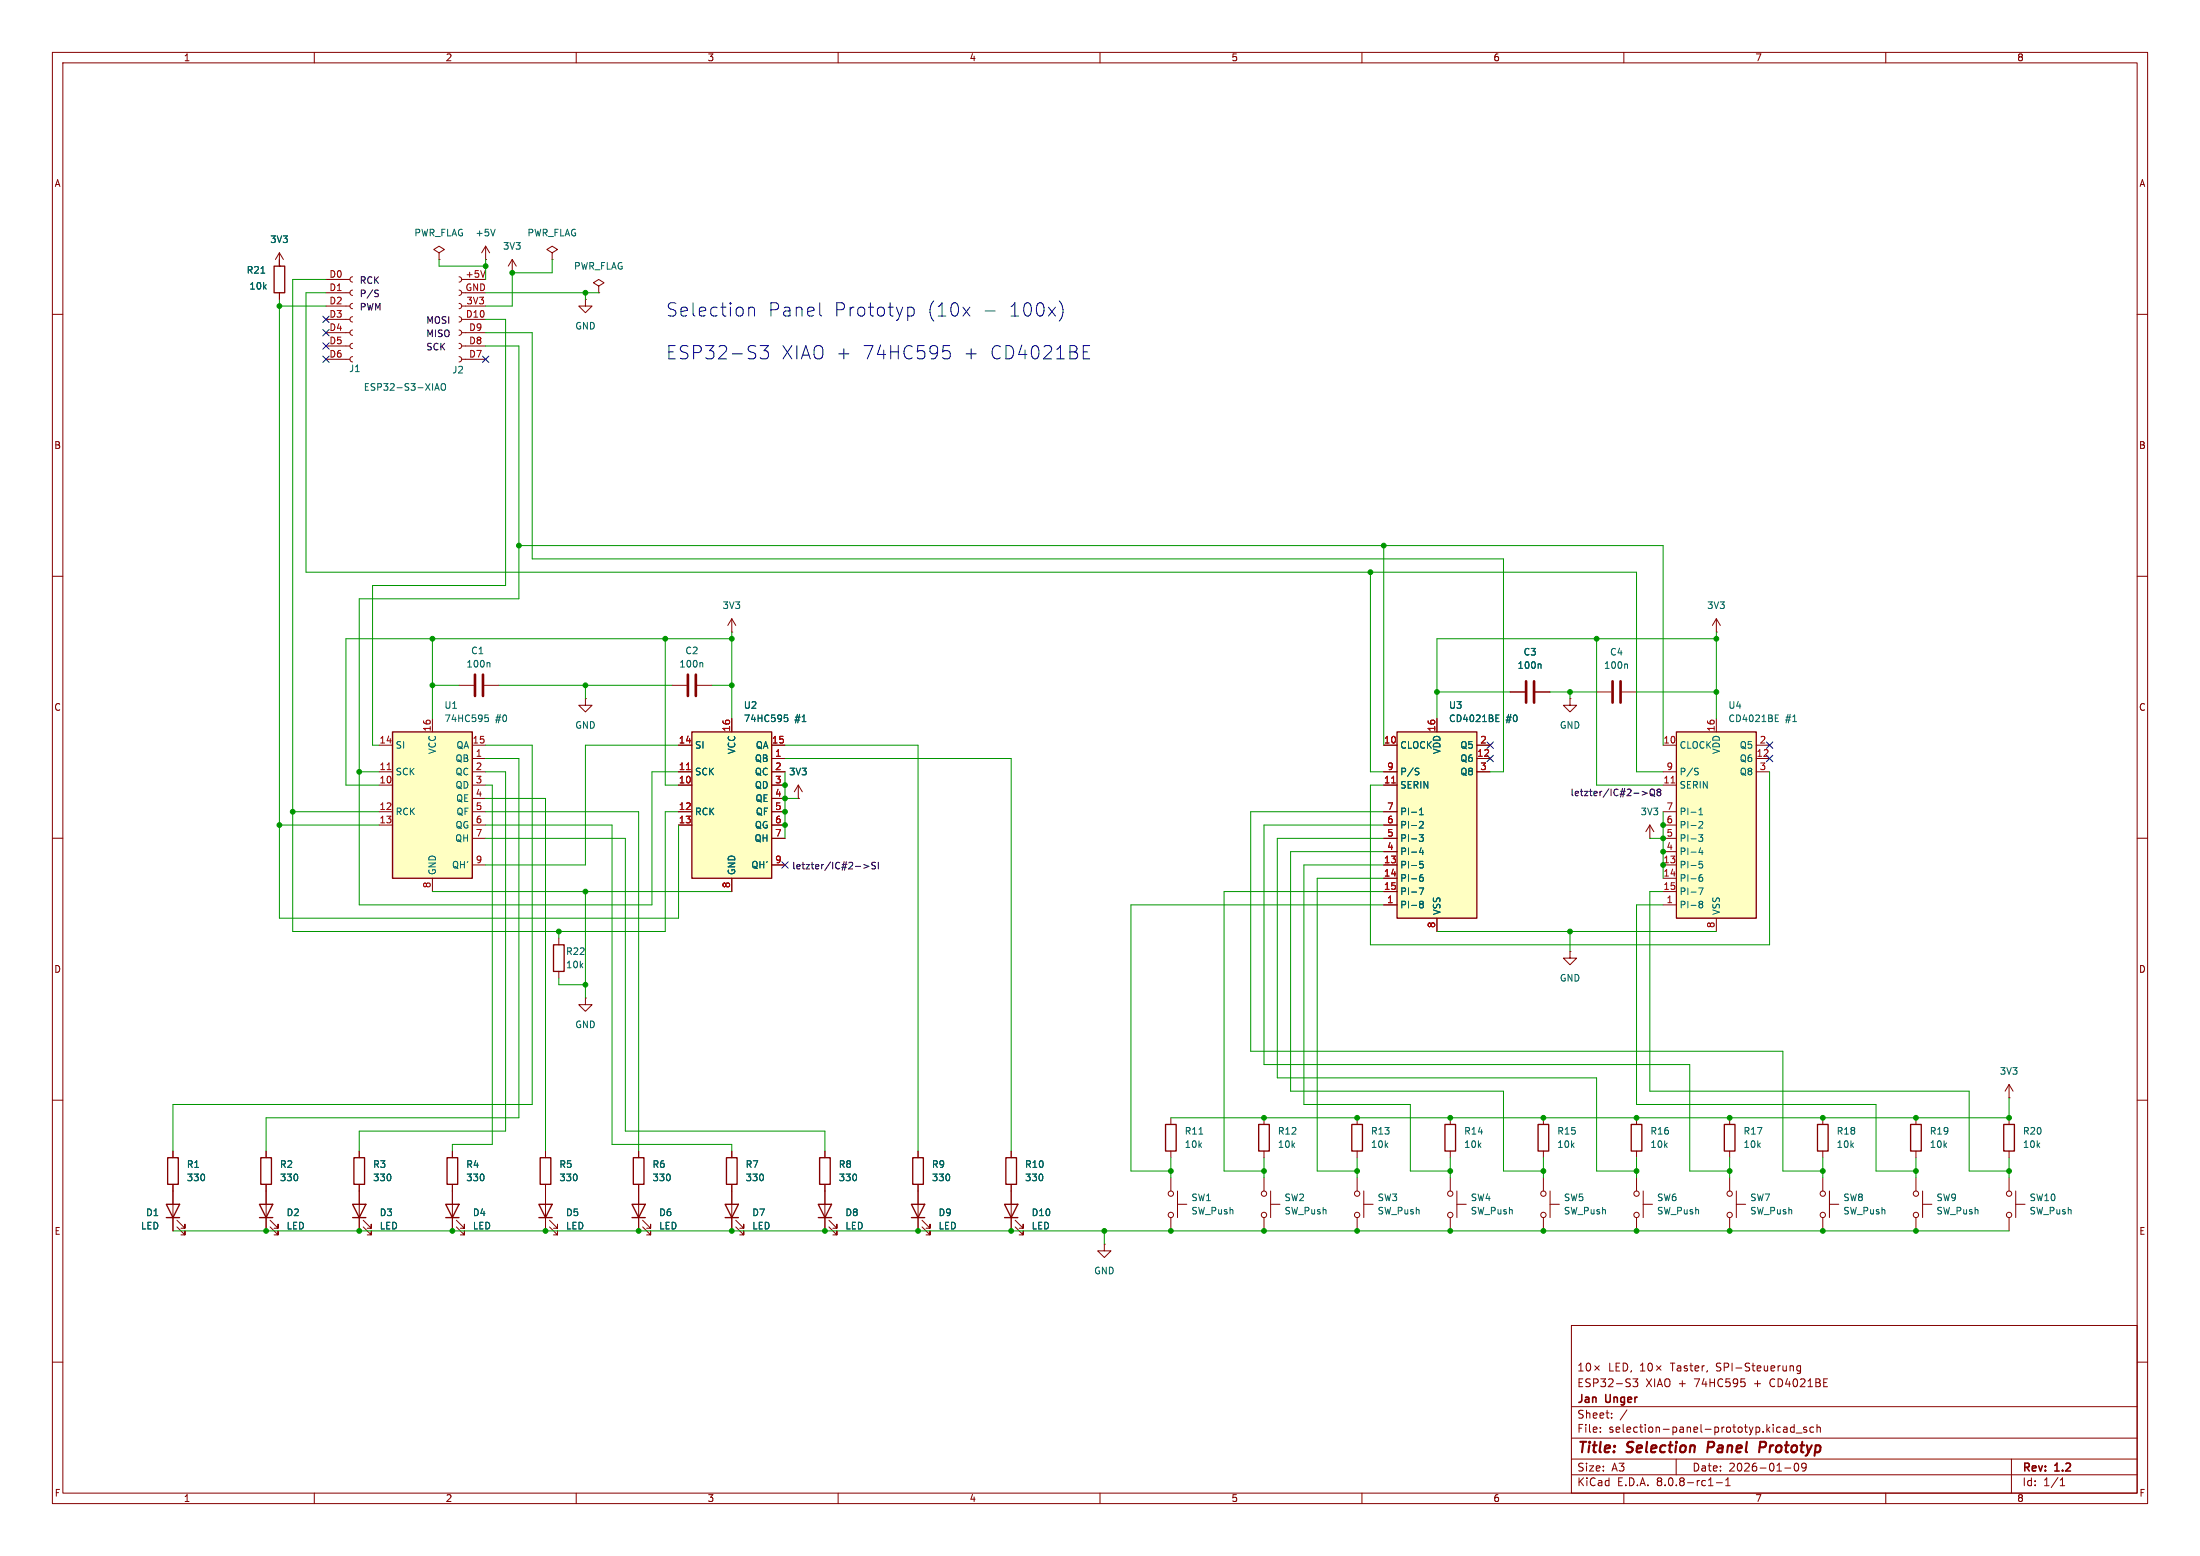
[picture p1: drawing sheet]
<svg xmlns="http://www.w3.org/2000/svg" width="420mm" height="297mm" viewBox="0 0 420 297" stroke-linecap="round" stroke-linejoin="round" font-family="sans-serif">
<g fill="none" stroke="#840000" stroke-width=".19">
<path d="M10 10h400v277h-400zM12 12h396v273h-396zM60 10v2M110 10v2M160 10v2M210 10v2M260 10v2M310 10v2M360 10v2M10 60h2M408 60h2M10 110h2"/>
<path d="M408 110h2M10 160h2M408 160h2M10 210h2M223.5 213.4v1.2M223.5 219.7v1.3M241.3 213.4v1.2M241.3 219.7v1.3M330.2 213.4v1.2M330.2 219.7v1.3M408 210h2M33 227.3v7.6"/>
<path d="M33.8 234.2l1.5 1.5v-.8v.8h-.8M33.8 232.9l1.5 1.5v-.7v.7h-.8M157.5 227.3v7.6M158.2 234.2l1.6 1.5v-.8v.8h-.8M158.2 232.9l1.6 1.5v-.7v.7h-.8M223.5 224.8v2.5M223.5 232.4v2.5M224.8 229.9h1.8M224.8 227.3v5.1M241.3 224.8v2.5M241.3 232.4v2.5M242.6 229.9h1.7"/>
<path d="M242.6 227.3v5.1M300 253h108v32h-108zM10 260h2M300 278.5h108M300 274.5h108M300 268.5h108M301.4 261.7h.8M301.4 260.6l.4-.4v1.5M302.9 260.3l.3-.1a.8 .8 0 0 1 .5 .7 .8 .8 0 0 1-.5 .8l-.3-.2-.1-.4zM304.4 260.7l.9 .8M305.3 260.7l-.9 .8M305.5 273.2v.2"/>
<path d="M305.5 272.5v.1M307.3 260.2v1.5h.7M307.7 270.5v.2M307.7 269.8v.1M308.5 260.9h.5M309.2 260.2h-.7v1.5h.7M309.9 260.2a.76 .76 0 0 1 .8 .7 .76 .76 0 0 1-.8 .8zM310.6 269.1l-1.3 1.9M311.4 261.6l-.1 .3M311.7 263.2h1l-.5 .6 .4 .1v.6l-.2 .2-.7-.2M313.2 261.7h.8M313.2 260.6l.4-.4v1.5"/>
<path d="M314.7 260.3l.2-.1a.8 .8 0 0 1 .6 .7 .8 .8 0 0 1-.6 .8l-.2-.2-.1-.4zM316.2 260.7l.9 .8M317.1 260.7l-.9 .8M320 278.5v3M332.4 263.2h.7M333 263.8l.2 .2-.2 .6M339.7 272.4l.2 .1M339.9 273.3l-.2 .1M340.5 272.5h.6l.1 .9M341.2 272.7l-.5 .1a.29 .29 0 0 0-.3 .3 .29 .29 0 0 0 .3 .3l.5-.1M342.2 260.7l.2 .2v.8M342.5 271.9v1.5"/>
<path d="M342.5 272.5l-.4-.1-.3 .3 .1 .6h.6M342.7 279.4a.81 .81 0 0 0 .3 1.4l.2-.2 .2-.4-.2-.8M342.9 273.5h1.1M343.7 260.8l-.4-.1-.3 .3 .2 .6h.5M343.7 260.7v1.2l-.3 .3-.3-.1M344 279.4l-.1 .5 .2 .2 .4 .1 .3-.3M344.7 279.4a.99 .99 0 0 1-.3 1.4h-.3M344.9 272.5l-.4-.1-.2 .2 .1 .2 .5 .2v.3h-.6M346.2 272.5l-.4-.1-.3 .3 .2 .6h.5M346.9 272.5l.2-.1 .3 .1 .1 .9M346.9 271.9v1.5M384 278.5v6.5"/>
<path d="M408 260h2M60 285v2M110 285v2M160 285v2M210 285v2M260 285v2M300 281.5h108M310 285v2M326.2 283.6h.8M327.7 283h1.1M329.4 283.6h.9M329.4 282.5l.5-.4v1.5"/>
<path d="M340.7 280.2h1.2M360 285v2M393.3 283.6h.9M393.3 282.5l.4-.4v1.5"/>
<circle cx="223.5" cy="227.8" r=".51"/>
<circle cx="223.5" cy="231.9" r=".51"/>
<circle cx="241.3" cy="231.9" r=".51"/>
<circle cx="241.3" cy="227.8" r=".51"/>
</g>
<path d="M326.2 275.2l-.3 2M336.8 275.2h-.7l-.3 2M336.9 276.2l-1 .1" fill="none" stroke="#840000" stroke-width=".4"/>
<path d="M222.5 214.6h2v5.1h-2zM240.3 214.6h2v5.1h-2zM329.2 214.6h2v5.1h-2zM31.7 229.9h2.6l-1.3 2.5zM31.7 232.4h2.6M156.2 229.9h2.5l-1.2 2.5zM156.2 232.4h2.5" fill="none" stroke="#840000" stroke-width=".25"/>
<path d="M228.9 216.5h.7" fill="none" stroke="#006464" stroke-width=".19"/>
<path d="M132.1 139.7h15.2v27.9h-15.2z" fill="#ffffc2"/>
<path d="M132.1 139.7h15.2v27.9h-15.2zM347 214.6h2v5.1h-2zM364.7 214.6h2.1v5.1h-2.1zM382.5 214.6h2.1v5.1h-2.1z" fill="none" stroke="#840000" stroke-width=".25"/>
<g fill="none" stroke="#840000" stroke-width=".19">
<path d="M139.7 137.2v2.5M129.5 149.9h2.6M129.5 147.3h2.6M129.5 154.9h2.6M129.5 157.5h2.6M129.5 142.2h2.6M147.3 144.8h2.6M147.3 149.9h2.6M147.3 147.3h2.6M147.3 154.9h2.6M147.3 157.5h2.6M147.3 142.2h2.6"/>
<path d="M147.3 152.4h2.6M139.7 167.6v2.6M147.3 160h2.6M147.3 165.1h2.6M348 213.4v1.2M348 219.7v1.3M365.8 213.4v1.2M365.8 219.7v1.3M383.5 209.6h.1M383.5 207v2.6M383.5 213.4v1.2M383.5 219.7v1.3"/>
<path d="M383.5 207l-.7 1.3M383.5 207l.8 1.3M330.2 224.8v2.5M330.2 232.4v2.5M331.5 229.9h1.7M331.5 227.3v5.1M348 224.8v2.5M348 232.4v2.5M349.2 229.9h1.8M349.2 227.3v5.1M365.8 224.8v2.5M365.8 232.4v2.5"/>
<path d="M367 229.9h1.8M367 227.3v5.1M383.5 224.8v2.5M383.5 232.4v2.5M384.8 229.9h1.8M384.8 227.3v5.1"/>
<circle cx="330.2" cy="227.8" r=".51"/>
<circle cx="330.2" cy="231.9" r=".51"/>
<circle cx="348" cy="231.9" r=".51"/>
<circle cx="348" cy="227.8" r=".51"/>
<circle cx="365.8" cy="231.9" r=".51"/>
<circle cx="365.8" cy="227.8" r=".51"/>
<circle cx="383.5" cy="227.8" r=".51"/>
<circle cx="383.5" cy="231.9" r=".51"/>
</g>
<path d="M131.1 146.9h.7" fill="none" stroke="#a90000" stroke-width=".19"/>
<path d="M149.7 136.5h.7M149.9 137h.3l.2 .2-.1 .5h-.4" fill="none" stroke="#006464" stroke-width=".19"/>
<path d="M266.7 139.7h15.2v35.6h-15.2z" fill="#ffffc2"/>
<path d="M266.7 139.7h15.2v35.6h-15.2z" fill="none" stroke="#840000" stroke-width=".25"/>
<g fill="none" stroke="#840000" stroke-width=".19">
<path d="M274.3 137.2v2.5M288.3 132.1h2.8M293.1 132.1h2.8M299.7 133.4v1.2h1.3l-1.3 1.3-1.3-1.3h1.3M299.7 133.4h.1M264.2 142.2h2.5M264.2 149.9h2.5M264.2 147.3h2.5M264.2 157.5h2.5M264.2 154.9h2.5M281.9 142.2h2.6M281.9 144.8h2.6"/>
<path d="M281.9 147.3h2.6M264.2 172.7h2.5M264.2 165.1h2.5M264.2 167.6h2.5M264.2 170.2h2.5M264.2 162.6h2.5M264.2 160h2.5M274.3 175.3v2.5"/>
</g>
<g fill="none" stroke="#006464" stroke-width=".19">
<path d="M285.6 137.1h.4M285.6 137.7h.6M285.6 136.5h.6M294 126.7l.2 .2v.7M270.4 147.2l.4 .2 .1 .3-.3 .2h-.3M270.4 146.6l.5 .1M270.9 159.3h.8l-.4 .5 .4 .1v.6l-.2 .1-.5-.1M271 156.9l.5-.1 .2 .4-.8 .9h.8M271 155.5h.7M271 154.6l.4-.4v1.3M270.9 169.5h.9l-.6 1.3M271 172.3l.2 .3"/>
<path d="M271 172.3l.2-.3 .4 .1 .1 .2-.2 .3M271 167.7l.2-.3h.3l.2 .3v.3l-.2 .2h-.4l-.1-.2M271.2 172.6h.3M271.2 172.6l-.2 .2M271.3 161.8l-.3 .9h.8M271.5 172.6l.2 .2v.4l-.5 .1-.2-.2M271.6 166.9l-.4 .1-.2 .5M271.6 162.3v.8M271.7 164.4h-.6l-.1 .6 .2-.1 .4 .1 .1 .1v.5l-.2 .1-.5-.1"/>
</g>
<path d="M265.7 149.4h.7" fill="none" stroke="#a90000" stroke-width=".19"/>
<path d="M291.3 130v4.1M292.9 130v4.1" fill="none" stroke="#840000" stroke-width=".51"/>
<path d="M74.9 139.7h15.3v27.9h-15.3z" fill="#ffffc2"/>
<path d="M74.9 139.7h15.3v27.9h-15.3z" fill="none" stroke="#840000" stroke-width=".25"/>
<g fill="none" stroke="#840000" stroke-width=".19">
<path d="M139.7 118.1l-.8 1.3M139.7 118.1v2.6M139.7 118.1l.8 1.3M82.5 137.2v2.5M111.8 133.4v1.2h1.2l-1.2 1.3-1.3-1.3h1.3M111.8 133.4h.1M128.3 130.8h2.8M133.1 130.8h2.8M139.7 120.7h.1M304.8 132.1h2.8M309.6 132.1h2.8M72.4 149.9h2.5"/>
<path d="M72.4 147.3h2.5M72.4 154.9h2.5M72.4 157.5h2.5M72.4 142.2h2.5M90.2 144.8h2.5M90.2 149.9h2.5M90.2 147.3h2.5M90.2 154.9h2.5M90.2 157.5h2.5M90.2 142.2h2.5M90.2 152.4h2.5M82.5 167.6v2.6"/>
<path d="M90.2 160h2.5M90.2 165.1h2.5"/>
</g>
<path d="M73.9 146.9h.7" fill="none" stroke="#a90000" stroke-width=".19"/>
<path d="M92.6 136.5h.6M92.7 137h.3l.3 .2-.1 .4-.5 .1M134 126.5l.2 .2v.6M310.5 126.7l.2 .2v.7" fill="none" stroke="#006464" stroke-width=".19"/>
<path d="M131.3 128.8v4M132.8 128.8v4M307.8 130v4.1M309.4 130v4.1" fill="none" stroke="#840000" stroke-width=".51"/>
<path d="M320 139.7h15.3v35.6h-15.3z" fill="#ffffc2"/>
<g fill="none" stroke="#840000" stroke-width=".25">
<path d="M52.3 50.8h2.1v5.1h-2.1zM320 139.7h15.3v35.6h-15.3zM105.7 180.3h2v5.1h-2zM258.1 214.6h2v5.1h-2zM275.8 214.6h2.1v5.1h-2.1zM293.6 214.6h2.1v5.1h-2.1zM311.4 214.6h2v5.1h-2zM32 221h2v5.1h-2zM49.5 229.9h2.6l-1.3 2.5zM49.5 232.4h2.6M49.8 221h2v5.1h-2zM67.3 229.9h2.5l-1.2 2.5z"/>
<path d="M67.3 232.4h2.5M67.6 221h2v5.1h-2zM85.1 229.9h2.5l-1.2 2.5zM85.1 232.4h2.5M85.3 221h2.1v5.1h-2.1zM102.9 229.9h2.5l-1.3 2.5zM102.9 232.4h2.5M103.1 221h2.1v5.1h-2.1zM120.6 229.9h2.6l-1.3 2.5zM120.6 232.4h2.6M120.9 221h2v5.1h-2zM138.4 229.9h2.6l-1.3 2.5z"/>
<path d="M138.4 232.4h2.6M138.7 221h2v5.1h-2zM156.5 221h2v5.1h-2zM174 229.9h2.5l-1.2 2.5zM174 232.4h2.5M174.2 221h2.1v5.1h-2.1zM191.8 229.9h2.5l-1.3 2.5zM191.8 232.4h2.5M192 221h2.1v5.1h-2.1z"/>
</g>
<g fill="none" stroke="#840000" stroke-width=".19">
<path d="M53.3 50.8h.1M53.3 48.3v2.5M53.3 55.9v1.3M53.3 48.3l-.7 1.2M53.3 48.3l.8 1.2M62.2 58.4h4.6M62.2 55.9h4.6M62.2 53.3h4.6M67.3 57.9l-.3 .2-.2 .3 .2 .4 .3 .1M67.3 55.4l-.3 .1-.2 .4 .2 .3 .3 .2M67.3 52.8l-.3 .2-.2 .3 .2 .4 .3 .1M83.8 48.3l1-.7-1-.6-1 .6 1 .7v1.2"/>
<path d="M83.8 49.5h.1M87.6 57.9l.4 .2 .1 .3-.1 .4-.4 .1M87.6 55.4l.4 .1 .1 .4-.1 .3-.4 .2M87.6 52.8l.4 .2 .1 .3-.1 .4-.4 .1M88.1 58.4h4.6M88.1 55.9h4.6M88.1 53.3h4.6M92.7 49.5h.1M92.7 47l-.8 1.3M92.7 47v2.5M92.7 47l.8 1.3M97.8 52.1h.1"/>
<path d="M97.8 49.5l-.8 1.3M97.8 49.5v2.6M97.8 49.5l.8 1.3M105.4 48.3l1-.7-1-.6-1 .6 1 .7v1.2M105.4 49.5h.1M111.8 57.2v1.2h1.2l-1.2 1.3-1.3-1.3h1.3M111.8 57.2h.1M114.3 54.6l1-.6-1-.7-1 .7 1 .6v1.3M114.3 55.9h.1M62.2 68.6h4.6M62.2 66h4.6M62.2 63.5h4.6"/>
<path d="M62.2 61h4.6M67.3 68.1l-.3 .1-.2 .4 .2 .3 .3 .2M67.3 65.5l-.3 .2-.2 .3 .2 .4 .3 .1M67.3 63l-.3 .1-.2 .4 .2 .4 .3 .1M67.3 60.5l-.3 .1-.2 .4 .2 .3 .3 .2M87.6 68.1l.4 .1 .1 .4-.1 .3-.4 .2M87.6 65.5l.4 .2 .1 .3-.1 .4-.4 .1M87.6 63l.4 .1 .1 .4-.1 .4-.4 .1M87.6 60.5l.4 .1 .1 .4-.1 .3-.4 .2M88.1 68.6h4.6M88.1 66h4.6M88.1 63.5h4.6"/>
<path d="M88.1 61h4.6M327.7 118.1v2.6M327.7 118.1l-.8 1.3M327.7 118.1l.7 1.3M87.6 130.8h2.8M92.5 130.8h2.7M139.7 137.2v2.5M274.3 137.2v2.5M288.3 132.1h2.8M293.1 132.1h2.8M327.7 120.7h.1M327.7 137.2v2.5"/>
<path d="M129.5 142.2h2.6M129.5 149.9h2.6M129.5 147.3h2.6M129.5 157.5h2.6M129.5 154.9h2.6M147.3 142.2h2.6M147.3 149.9h2.6M147.3 144.8h2.6M147.3 147.3h2.6M147.3 157.5h2.6M147.3 154.9h2.6M147.3 152.4h2.6"/>
<path d="M152.4 152.4h.1M152.4 149.9l-.8 1.2M152.4 149.9v2.5M152.4 149.9l.8 1.2M264.2 142.2h2.5M264.2 149.9h2.5M264.2 147.3h2.5M264.2 157.5h2.5M264.2 154.9h2.5M281.9 142.2h2.6M281.9 144.8h2.6M281.9 147.3h2.6"/>
<path d="M315 157.5l-.8 1.3M315 157.5v2.5M315 157.5l.7 1.3M317.5 142.2h2.5M317.5 149.9h2.5M317.5 147.3h2.5M317.5 157.5h2.5M317.5 154.9h2.5M335.3 142.2h2.5M335.3 144.8h2.5M335.3 147.3h2.5M106.7 179.1v1.2"/>
<path d="M139.7 167.6v2.6M147.3 165.1h2.6M147.3 160h2.6M264.2 172.7h2.5M264.2 165.1h2.5M264.2 167.6h2.5M264.2 170.2h2.5M264.2 162.6h2.5M264.2 160h2.5M274.3 175.3v2.5M315 160h.1M317.5 172.7h2.5"/>
<path d="M317.5 165.1h2.5M317.5 167.6h2.5M317.5 170.2h2.5M317.5 162.6h2.5M317.5 160h2.5M327.7 175.3v2.5M106.7 185.4v1.3M111.8 190.5v1.3h1.2l-1.2 1.2-1.3-1.2h1.3M111.8 190.5h.1M299.7 181.6v1.3h1.3l-1.3 1.3-1.3-1.3h1.3M299.7 181.6h.1M33 219.7v1.3"/>
<path d="M50.8 219.7v1.3M68.6 219.7v1.3M86.4 219.7v1.3M104.1 219.7v1.3M121.9 219.7v1.3M139.7 219.7v1.3M157.5 219.7v1.3M175.3 219.7v1.3M193 219.7v1.3M259.1 213.4v1.2M259.1 219.7v1.3M276.9 213.4v1.2"/>
<path d="M276.9 219.7v1.3M294.6 213.4v1.2M294.6 219.7v1.3M312.4 213.4v1.2M312.4 219.7v1.3M33 226.1v3.8M33 232.4v2.5M50.8 226.1v8.8M51.6 234.2l1.5 1.5v-.8v.8h-.8M51.6 232.9l1.5 1.5v-.7v.7h-.8M68.6 226.1v8.8M69.3 234.2l1.6 1.5v-.8v.8h-.8"/>
<path d="M69.3 232.9l1.6 1.5v-.7v.7h-.8M86.4 226.1v8.8M87.1 234.2l1.5 1.5v-.8v.8h-.7M87.1 232.9l1.5 1.5v-.7v.7h-.7M104.1 226.1v8.8M104.9 234.2l1.5 1.5v-.8v.8h-.7M104.9 232.9l1.5 1.5v-.7v.7h-.7M121.9 226.1v8.8M122.7 234.2l1.5 1.5v-.8v.8h-.8M122.7 232.9l1.5 1.5v-.7v.7h-.8M139.7 226.1v8.8M140.5 234.2l1.5 1.5v-.8v.8h-.8"/>
<path d="M140.5 232.9l1.5 1.5v-.7v.7h-.8M157.5 226.1v3.8M157.5 232.4v2.5M175.3 226.1v8.8M176 234.2l1.5 1.5v-.8v.8h-.7M176 232.9l1.5 1.5v-.7v.7h-.7M193 226.1v8.8M193.8 234.2l1.5 1.5v-.8v.8h-.7M193.8 232.9l1.5 1.5v-.7v.7h-.7M210.8 237.5v1.3h1.3l-1.3 1.2-1.3-1.2h1.3M210.8 237.5h.1M259.1 224.8v2.5"/>
<path d="M259.1 232.4v2.5M260.3 229.9h1.8M260.3 227.3v5.1M276.9 224.8v2.5M276.9 232.4v2.5M278.1 229.9h1.8M278.1 227.3v5.1M294.6 224.8v2.5M294.6 232.4v2.5M295.9 229.9h1.8M295.9 227.3v5.1M312.4 224.8v2.5"/>
<path d="M312.4 232.4v2.5M313.7 229.9h1.8M313.7 227.3v5.1"/>
<circle cx="259.1" cy="231.9" r=".51"/>
<circle cx="259.1" cy="227.8" r=".51"/>
<circle cx="276.9" cy="231.9" r=".51"/>
<circle cx="276.9" cy="227.8" r=".51"/>
<circle cx="294.6" cy="227.8" r=".51"/>
<circle cx="294.6" cy="231.9" r=".51"/>
<circle cx="312.4" cy="227.8" r=".51"/>
<circle cx="312.4" cy="231.9" r=".51"/>
</g>
<g fill="none" stroke="#006464" stroke-width=".19">
<path d="M49.8 52.1h.7M94.5 43.8l-.4 1.2M83 74.5l.4-1.3 .4 1.3M83.1 74.1h.6M84.4 73.3l.1-.1a.43 .43 0 0 1 .6 .4v.5a.42 .42 0 0 1-.5 .4 .42 .42 0 0 1-.4-.4zM93.3 126.5l.2 .2v.6M149.7 136.5h.7M149.9 137h.3l.2 .2-.1 .5h-.4M285.6 137.1h.4M285.6 137.7h.6M285.6 136.5h.6M294 126.7l.2 .2v.7"/>
<path d="M338.9 137.1h.4M338.9 137.7h.6M338.9 136.5h.6M270.4 147.2l.4 .2 .1 .3-.3 .2h-.3M270.4 146.6l.5 .1M270.9 159.3h.8l-.4 .5 .4 .1v.6l-.2 .1-.5-.1M271 156.9l.5-.1 .2 .4-.8 .9h.8M271 155.5h.7M271 154.6l.4-.4v1.3M323.7 147.2l.4 .2 .1 .3-.2 .2h-.3M323.7 146.6l.5 .1M324.3 159.3h.8l-.5 .5 .4 .1v.6l-.2 .1-.5-.1"/>
<path d="M324.3 156.9l.5-.1 .3 .4-.8 .9h.8M324.3 155.5h.8M324.3 154.6l.4-.4v1.3M270.9 169.5h.9l-.6 1.3M271 172.3l.2-.3 .4 .1 .1 .2-.2 .3M271 167.7l.2-.3h.3l.2 .3v.3l-.2 .2h-.4l-.1-.2M271 172.3l.2 .3M271.2 172.6h.3M271.2 172.6l-.2 .2M271.3 161.8l-.3 .9h.8M271.5 172.6l.2 .2v.4l-.5 .1-.2-.2M271.6 166.9l-.4 .1-.2 .5"/>
<path d="M271.6 162.3v.8M271.7 164.4h-.6l-.1 .6 .2-.1 .4 .1 .1 .1v.5l-.2 .1-.5-.1M324.3 169.5h.8l-.5 1.3M324.3 172.3l.3 .3M324.3 172.3l.3-.3 .3 .1 .2 .2-.3 .3M324.3 167.7l.3-.3h.2l.3 .3v.3l-.3 .2h-.3l-.2-.2M324.6 172.6h.2M324.6 172.6l-.3 .2M324.6 161.8l-.3 .9h.8M324.8 172.6l.3 .2-.1 .4-.4 .1-.3-.2M324.9 166.9l-.3 .1-.3 .5M324.9 162.3v.8"/>
<path d="M325 164.4h-.6l-.1 .6 .2-.1 .4 .1 .2 .1-.1 .5-.2 .1-.5-.1"/>
</g>
<path d="M92.6 51.7l-.4 1.2M131.1 146.9h.7M265.7 149.4h.7M319 149.4h.7" fill="none" stroke="#a90000" stroke-width=".19"/>
<path d="M90.7 128.8v4M92.2 128.8v4" fill="none" stroke="#840000" stroke-width=".51"/>
<path d="M71.8 56l.3 .1 .1 .3-.2 .2h-.3M71.8 55.4h.4M313.5 151l1 .4-1 .4M315.1 150.8l.2-.2a.43 .43 0 0 1 .5 .4v.5a.42 .42 0 0 1-.4 .4 .42 .42 0 0 1-.4-.4zM315.2 151.6l.7 .4M316.6 151.2l-.3-.3 .3-.3h.2l.3 .3-.3 .3M316.6 151.2l-.3 .2 .1 .4 .2 .1 .3-.1 .2-.2v-.2l-.3-.2M316.6 151.2h.2M163.3 165.4h1M164.9 165l1 .4-1 .3M167.1 164.6h-.4l-.2 .1v.4l.5 .2 .1 .3-.2 .3-.5-.1M167.7 164.6v1.3" fill="none" stroke="#0f0f0f" stroke-width=".19"/>
<g fill="none" stroke="#0000c2" stroke-width=".19">
<path d="M142.9 58.6v1.7M142.9 58.9a.63 .63 0 0 1 1.1 .1v1.3M156.5 57.8v2.2l.4 .3M173.3 58.8l.7-.2 .5 .5v.7l-.2 .4-.3 .1-.7-.1M173.3 58.6v2.6M183.8 58.6l1.4 1.7M185.2 58.6l-1.4 1.7M188.1 59.4h1.9M202.2 57.4a2.91 2.91 0 0 1 0 3.9M145.1 66h1.6l-.9 .9a.69 .69 0 0 1 .9 .5v.6l-.2 .4-1 .1-.4-.2M180.1 66h1.2M180.3 66.9h.6l.5 .5v.6l-.2 .4-.9 .1"/>
<path d="M206.8 66h1.2M206.8 68.5h1.2M206.8 67.2h.9"/>
</g>
<g fill="none" stroke="#009600" stroke-width=".19">
<path d="M53.3 49.5v1.3M53.3 57.2v118.1h76.2v-17.8M53.3 58.4h8.9M62.2 53.3h-6.3v124.5h71.1v-22.9h2.5M62.2 55.9h-3.8v53.3h254v38.1h5.1M83.8 49.5v1.3h8.9M92.7 55.9h21.6M92.7 49.5v3.8M105.4 49.5v2.6h-7.6v6.3h-5.1M111.8 55.9v1.3M92.7 66h6.4v48.3h-30.5v58.4h55.9v-25.4h5M92.7 61h3.8v50.8h-25.4v30.4h1.3"/>
<path d="M92.7 63.5h8.9v43.2h185.4v40.6h-2.5M99.1 104.1h218.4v38.1M261.6 109.2v38.1h2.6M264.2 104.1v38.1M82.5 121.9v15.3M82.5 130.8h5.1M95.2 130.8h33.1M111.8 130.8v2.6M127 121.9v28h2.5M135.9 130.8h3.8M139.7 120.7v16.5M139.7 121.9h-73.7v28h6.4"/>
<path d="M274.3 132.1h14M295.9 132.1h8.9M299.7 132.1v1.3M304.8 121.9v28h12.7M312.4 132.1h15.3M327.7 121.9h-53.4v15.3M327.7 120.7v16.5M53.3 157.5h19.1M55.9 154.9h16.5M68.6 147.3h3.8M92.7 157.5h24.1v60.9h22.9v1.3M92.7 149.9h1.3v68.5h-7.6v1.3"/>
<path d="M92.7 147.3h3.8v68.6h-27.9v3.8M92.7 142.2h8.9v68.6h-68.6v8.9M92.7 144.8h6.4v68.6h-48.3v6.3M92.7 152.4h11.4v67.3M92.7 154.9h29.2v64.8M129.5 142.2h-17.7v22.9h-19.1M149.9 142.2h25.4v77.5M149.9 144.8h43.1v74.9M149.9 152.4h2.5M149.9 147.3v12.7M264.2 157.5h-22.9v45.7h81.3v20.3h7.6M264.2 154.9h-25.4v45.8h101.6v22.8h7.6"/>
<path d="M317.5 154.9v12.7M337.8 147.3v33h-76.2v-30.4h2.6M82.5 170.2h57.2M92.7 160h26.7v55.9h38.1v3.8M106.7 177.8v1.3M111.8 170.2v20.3M264.2 170.2h-30.5v53.3h7.6M264.2 165.1h-15.3v45.7h20.3v12.7h7.7M264.2 172.7h-48.3v50.8h7.6M264.2 160h-20.4v45.7h61v17.8h7.6M264.2 167.6h-12.7v55.9h7.6M264.2 162.6h-17.8v45.7h40.6v15.2h7.6"/>
<path d="M274.3 177.8h53.4M299.7 177.8v3.8M315 160h2.5M317.5 170.2h-2.5v38.1h60.9v15.2h7.6M317.5 172.7h-5.1v38.1h45.7v12.7h7.7M106.7 186.7v1.3h5.1M383.5 209.6v3.8h-160M33 234.9h350.5M210.8 234.9v2.6M223.5 221v3.8M241.3 221v3.8M259.1 221v3.8"/>
<path d="M276.9 221v3.8M294.6 221v3.8M312.4 221v3.8M330.2 221v3.8M348 221v3.8M365.8 221v3.8M383.5 221v3.8"/>
</g>
<g fill="none" stroke="#000084" stroke-width=".19">
<path d="M61.6 65.4l1.2 1.2M61.6 60.4l1.2 1.2M61.6 62.9l1.2 1.2M61.6 68l1.2 1.2M62.8 65.4l-1.2 1.2M62.8 60.4l-1.2 1.2M62.8 62.9l-1.2 1.2M62.8 68l-1.2 1.2M92.1 68l1.2 1.2M93.3 68l-1.2 1.2M283.9 144.2l1.2 1.2M283.9 141.6l1.2 1.2"/>
<path d="M285.1 144.2l-1.2 1.2M285.1 141.6l-1.2 1.2M337.2 141.6l1.2 1.2M337.2 144.2l1.2 1.2M338.4 141.6l-1.2 1.2M338.4 144.2l-1.2 1.2M149.3 164.5l1.2 1.2M150.5 164.5l-1.2 1.2"/>
</g>
<g fill="#009600" stroke="#009600" stroke-width=".19">
<circle cx="111.8" cy="130.8" r=".46"/>
<circle cx="139.7" cy="130.8" r=".46"/>
<circle cx="99.1" cy="104.1" r=".46"/>
<circle cx="149.9" cy="152.4" r=".46"/>
<circle cx="149.9" cy="154.9" r=".46"/>
<circle cx="149.9" cy="149.9" r=".46"/>
<circle cx="127" cy="121.9" r=".46"/>
<circle cx="139.7" cy="121.9" r=".46"/>
<circle cx="149.9" cy="157.5" r=".46"/>
<circle cx="82.5" cy="121.9" r=".46"/>
<circle cx="82.5" cy="130.8" r=".46"/>
<circle cx="121.9" cy="234.9" r=".46"/>
<circle cx="104.1" cy="234.9" r=".46"/>
<circle cx="111.8" cy="170.2" r=".46"/>
<circle cx="106.7" cy="177.8" r=".46"/>
<circle cx="111.8" cy="188" r=".46"/>
<circle cx="68.6" cy="234.9" r=".46"/>
<circle cx="86.4" cy="234.9" r=".46"/>
<circle cx="50.8" cy="234.9" r=".46"/>
<circle cx="55.9" cy="154.9" r=".46"/>
<circle cx="53.3" cy="157.5" r=".46"/>
<circle cx="68.6" cy="147.3" r=".46"/>
<circle cx="111.8" cy="55.9" r=".46"/>
<circle cx="97.8" cy="52.1" r=".46"/>
<circle cx="92.7" cy="50.8" r=".46"/>
<circle cx="53.3" cy="58.4" r=".46"/>
<circle cx="139.7" cy="234.9" r=".46"/>
<circle cx="157.5" cy="234.9" r=".46"/>
<circle cx="175.3" cy="234.9" r=".46"/>
<circle cx="193" cy="234.9" r=".46"/>
<circle cx="312.4" cy="213.4" r=".46"/>
<circle cx="299.7" cy="177.8" r=".46"/>
<circle cx="330.2" cy="223.5" r=".46"/>
<circle cx="330.2" cy="213.4" r=".46"/>
<circle cx="312.4" cy="223.5" r=".46"/>
<circle cx="312.4" cy="234.9" r=".46"/>
<circle cx="276.9" cy="223.5" r=".46"/>
<circle cx="259.1" cy="223.5" r=".46"/>
<circle cx="259.1" cy="234.9" r=".46"/>
<circle cx="276.9" cy="234.9" r=".46"/>
<circle cx="276.9" cy="213.4" r=".46"/>
<circle cx="304.8" cy="121.9" r=".46"/>
<circle cx="327.7" cy="132.1" r=".46"/>
<circle cx="327.7" cy="121.9" r=".46"/>
<circle cx="317.5" cy="160" r=".46"/>
<circle cx="317.5" cy="157.5" r=".46"/>
<circle cx="299.7" cy="132.1" r=".46"/>
<circle cx="317.5" cy="165.1" r=".46"/>
<circle cx="317.5" cy="162.6" r=".46"/>
<circle cx="264.2" cy="104.1" r=".46"/>
<circle cx="274.3" cy="132.1" r=".46"/>
<circle cx="261.6" cy="109.2" r=".46"/>
<circle cx="294.6" cy="234.9" r=".46"/>
<circle cx="294.6" cy="213.4" r=".46"/>
<circle cx="294.6" cy="223.5" r=".46"/>
<circle cx="259.1" cy="213.4" r=".46"/>
<circle cx="365.8" cy="213.4" r=".46"/>
<circle cx="365.8" cy="223.5" r=".46"/>
<circle cx="365.8" cy="234.9" r=".46"/>
<circle cx="348" cy="223.5" r=".46"/>
<circle cx="348" cy="234.9" r=".46"/>
<circle cx="348" cy="213.4" r=".46"/>
<circle cx="330.2" cy="234.9" r=".46"/>
<circle cx="383.5" cy="213.4" r=".46"/>
<circle cx="383.5" cy="223.5" r=".46"/>
<circle cx="241.3" cy="234.9" r=".46"/>
<circle cx="241.3" cy="223.5" r=".46"/>
<circle cx="223.5" cy="223.5" r=".46"/>
<circle cx="241.3" cy="213.4" r=".46"/>
<circle cx="223.5" cy="234.9" r=".46"/>
<circle cx="210.8" cy="234.9" r=".46"/>
</g>
<g font-size="3.5" fill="#0000c2">
<text x="127" y="60.7">Selection</text>
<text x="146.4" y="60.7">Panel</text>
<text x="159" y="60.7">Prototyp</text>
<text x="176.7" y="60.7">(10x</text>
<text x="192.2" y="60.7">100x)</text>
<text x="127" y="68.8">ESP32-S3</text>
<text x="149" y="68.8">XIAO +</text>
<text x="164.3" y="68.8">74HC595</text>
<text x="183.5" y="68.8">+</text>
<text x="188.6" y="68.8">CD4021BE</text>
</g>
<g font-size="2.8" fill="#840000">
<text x="301" y="277.9">Title:</text>
<text x="310.6" y="277.9">Selection</text>
<text x="326.8" y="277.9">Panel</text>
<text x="337.5" y="277.9">Prototyp</text>
</g>
<g font-size="2.1" fill="#840000">
<text x="319.1" y="262">Taster,</text>
<text x="327.9" y="262">SPI-Steuerung</text>
<text x="301" y="268.2">Jan</text>
<text x="301" y="265">ESP32-S3</text>
<text x="306.6" y="268.2">Unger</text>
<text x="314.1" y="265">XIAO +</text>
<text x="323.6" y="265">74HC595</text>
<text x="335.1" y="265">+</text>
<text x="338.3" y="265">CD4021BE</text>
<text x="301" y="273.7">File:</text>
<text x="301" y="271">Sheet:</text>
<text x="307.1" y="273.7">selection-panel-prototyp.kicad_sch</text>
<text x="301" y="281.1">Size:</text>
<text x="307.6" y="281.1">A3</text>
<text x="323" y="281.1">Date:</text>
<text x="330" y="281.1">2026-01-09</text>
<text x="386" y="281.3">Rev:</text>
<text x="392.4" y="281.3">1.2</text>
<text x="301" y="283.9">KiCad</text>
<text x="308.7" y="283.9">E.D.A.</text>
<text x="316.3" y="283.9">8.0.8-rc1-1</text>
<text x="386" y="283.9">Id:</text>
<text x="390.1" y="283.9">1/1</text>
</g>
<g font-size="1.8" fill="#840000">
<text x="35" y="11.9">1</text>
<text x="85" y="11.9">2</text>
<text x="135" y="11.9">3</text>
<text x="185" y="11.9">4</text>
<text x="235" y="11.9">5</text>
<text x="285" y="11.9">6</text>
<text x="335" y="11.9">7</text>
<text x="385" y="11.9">8</text>
<text x="10.3" y="35.9">A</text>
<text x="408.3" y="35.9">A</text>
<text x="10.3" y="85.9">B</text>
<text x="408.2" y="85.9">B</text>
<text x="10.3" y="135.9">C</text>
<text x="408.2" y="135.9">C</text>
<text x="10.3" y="185.9">D</text>
<text x="408.2" y="185.9">D</text>
<text x="10.3" y="235.9">E</text>
<text x="408.3" y="235.9">E</text>
<text x="10.3" y="285.9">F</text>
<text x="35" y="286.9">1</text>
<text x="85" y="286.9">2</text>
<text x="135" y="286.9">3</text>
<text x="185" y="286.9">4</text>
<text x="235" y="286.9">5</text>
<text x="285" y="286.9">6</text>
<text x="335" y="286.9">7</text>
<text x="385" y="286.9">8</text>
<text x="408.3" y="285.9">F</text>
</g>
<g font-size="1.8" fill="#006464">
<text x="51.5" y="46.6">3V3</text>
<text x="79" y="45.3">PWR_FLAG</text>
<text x="90.7" y="45.3">+5V</text>
<text x="95.9" y="47.9">3V3</text>
<text x="100.6" y="45.3">PWR_FLAG</text>
<text x="47" y="52.4">R21</text>
<text x="109.5" y="51.7">PWR_FLAG</text>
<text x="47.5" y="55.5">10k</text>
<text x="109.7" y="63.1">GND</text>
<text x="66.6" y="71.2">J1</text>
<text x="86.3" y="71.5">J2</text>
<text x="69.4" y="74.8">ESP32-S3-XIAO</text>
<text x="137.8" y="116.4">3V3</text>
<text x="325.8" y="116.4">3V3</text>
<text x="89.8" y="125.1">C1</text>
<text x="130.7" y="125.1">C2</text>
<text x="290.8" y="125.3">C3</text>
<text x="307.3" y="125.3">C4</text>
<text x="88.9" y="127.6">100n</text>
<text x="129.6" y="127.6">100n</text>
<text x="289.6" y="127.9">100n</text>
<text x="306.1" y="127.9">100n</text>
<text x="84.8" y="135.5">U1</text>
<text x="141.9" y="135.5">U2</text>
<text x="276.5" y="135.5">U3</text>
<text x="329.9" y="135.5">U4</text>
<text x="75.4" y="143.1">SI</text>
<text x="84.8" y="138">74HC595</text>
<text x="87" y="143.1">QA</text>
<text x="94.6" y="138">#0</text>
<text x="109.7" y="139.3">GND</text>
<text x="132.6" y="143.1">SI</text>
<text x="141.9" y="138">74HC595</text>
<text x="144.2" y="143.1">QA</text>
<text x="151.7" y="138">#1</text>
<text x="267.2" y="143.1">CLOCK</text>
<text x="276.5" y="138">CD4021BE</text>
<text x="278.7" y="143.1">Q5</text>
<text x="287.5" y="138">#0</text>
<text x="297.7" y="139.3">GND</text>
<text x="320.5" y="143.1">CLOCK</text>
<text x="329.9" y="138">CD4021BE</text>
<text x="332" y="143.1">Q5</text>
<text x="340.8" y="138">#1</text>
<text x="75.4" y="148.2">SCK</text>
<text x="83.4" y="144" transform="rotate(-90 83.4 144)">VCC</text>
<text x="86.9" y="145.6">QB</text>
<text x="86.9" y="148.2">QC</text>
<text x="132.6" y="148.2">SCK</text>
<text x="140.6" y="144" transform="rotate(-90 140.6 144)">VCC</text>
<text x="144" y="145.6">QB</text>
<text x="144" y="148.2">QC</text>
<text x="150.5" y="148.2">3V3</text>
<text x="267.2" y="148.2">P/S</text>
<text x="275.2" y="144" transform="rotate(-90 275.2 144)">VDD</text>
<text x="278.7" y="145.6">Q6</text>
<text x="278.7" y="148.2">Q8</text>
<text x="320.5" y="148.2">P/S</text>
<text x="328.5" y="144" transform="rotate(-90 328.5 144)">VDD</text>
<text x="332" y="145.6">Q6</text>
<text x="332" y="148.2">Q8</text>
<text x="75.4" y="155.8">RCK</text>
<text x="86.9" y="150.7">QD</text>
<text x="87" y="153.3">QE</text>
<text x="87" y="155.8">QF</text>
<text x="132.6" y="155.8">RCK</text>
<text x="144" y="150.7">QD</text>
<text x="144.1" y="153.3">QE</text>
<text x="144.2" y="155.8">QF</text>
<text x="267.2" y="150.7">SERIN</text>
<text x="267.2" y="155.8">PI-1</text>
<text x="313.1" y="155.8">3V3</text>
<text x="320.5" y="150.7">SERIN</text>
<text x="320.5" y="155.8">PI-1</text>
<text x="86.8" y="160.9">QH</text>
<text x="86.9" y="158.3">QG</text>
<text x="143.9" y="160.9">QH</text>
<text x="144" y="158.3">QG</text>
<text x="267.2" y="160.9">PI-3</text>
<text x="267.2" y="158.3">PI-2</text>
<text x="320.5" y="160.9">PI-3</text>
<text x="320.5" y="158.3">PI-2</text>
<text x="83.4" y="167.1" transform="rotate(-90 83.4 167.1)">GND</text>
<text x="86.2" y="166">QH'</text>
<text x="140.6" y="167.1" transform="rotate(-90 140.6 167.1)">GND</text>
<text x="143.3" y="166">QH'</text>
<text x="267.2" y="166">PI-5</text>
<text x="267.2" y="163.4">PI-4</text>
<text x="320.5" y="166">PI-5</text>
<text x="320.5" y="163.4">PI-4</text>
<text x="267.2" y="173.6">PI-8</text>
<text x="267.2" y="168.5">PI-6</text>
<text x="267.2" y="171">PI-7</text>
<text x="320.5" y="173.6">PI-8</text>
<text x="320.5" y="168.5">PI-6</text>
<text x="320.5" y="171">PI-7</text>
<text x="275.2" y="174.8" transform="rotate(-90 275.2 174.8)">VSS</text>
<text x="328.5" y="174.8" transform="rotate(-90 328.5 174.8)">VSS</text>
<text x="108" y="185">10k</text>
<text x="108" y="182.5">R22</text>
<text x="297.7" y="187.6">GND</text>
<text x="109.7" y="196.4">GND</text>
<text x="381.7" y="205.3">3V3</text>
<text x="226.1" y="219.3">10k</text>
<text x="226.1" y="216.8">R11</text>
<text x="243.8" y="219.3">10k</text>
<text x="243.8" y="216.8">R12</text>
<text x="261.6" y="219.3">10k</text>
<text x="261.6" y="216.8">R13</text>
<text x="279.4" y="219.3">10k</text>
<text x="279.4" y="216.8">R14</text>
<text x="297.2" y="219.3">10k</text>
<text x="297.2" y="216.8">R15</text>
<text x="315" y="219.3">10k</text>
<text x="315" y="216.8">R16</text>
<text x="332.7" y="219.3">10k</text>
<text x="332.7" y="216.8">R17</text>
<text x="350.5" y="219.3">10k</text>
<text x="350.5" y="216.8">R18</text>
<text x="368.3" y="219.3">10k</text>
<text x="368.3" y="216.8">R19</text>
<text x="386.1" y="219.3">10k</text>
<text x="386.1" y="216.8">R20</text>
<text x="35.6" y="223.1">R1</text>
<text x="35.6" y="225.7">330</text>
<text x="53.3" y="223.1">R2</text>
<text x="53.3" y="225.7">330</text>
<text x="71.1" y="223.1">R3</text>
<text x="71.1" y="225.7">330</text>
<text x="88.9" y="223.1">R4</text>
<text x="88.9" y="225.7">330</text>
<text x="106.7" y="223.1">R5</text>
<text x="106.7" y="225.7">330</text>
<text x="124.5" y="223.1">R6</text>
<text x="124.5" y="225.7">330</text>
<text x="142.2" y="223.1">R7</text>
<text x="142.2" y="225.7">330</text>
<text x="160" y="223.1">R8</text>
<text x="160" y="225.7">330</text>
<text x="177.8" y="223.1">R9</text>
<text x="177.8" y="225.7">330</text>
<text x="195.6" y="225.7">330</text>
<text x="195.6" y="223.1">R10</text>
<text x="27.8" y="232.3">D1</text>
<text x="54.6" y="232.3">D2</text>
<text x="72.4" y="232.3">D3</text>
<text x="90.2" y="232.3">D4</text>
<text x="108" y="232.3">D5</text>
<text x="125.7" y="232.3">D6</text>
<text x="143.5" y="232.3">D7</text>
<text x="161.3" y="232.3">D8</text>
<text x="179.1" y="232.3">D9</text>
<text x="196.9" y="232.3">D10</text>
<text x="227.3" y="229.5">SW1</text>
<text x="227.3" y="232">SW_Push</text>
<text x="245.1" y="229.5">SW2</text>
<text x="245.1" y="232">SW_Push</text>
<text x="262.9" y="229.5">SW3</text>
<text x="262.9" y="232">SW_Push</text>
<text x="280.7" y="229.5">SW4</text>
<text x="280.7" y="232">SW_Push</text>
<text x="298.5" y="229.5">SW5</text>
<text x="298.5" y="232">SW_Push</text>
<text x="316.2" y="229.5">SW6</text>
<text x="316.2" y="232">SW_Push</text>
<text x="334" y="229.5">SW7</text>
<text x="334" y="232">SW_Push</text>
<text x="351.8" y="229.5">SW8</text>
<text x="351.8" y="232">SW_Push</text>
<text x="369.6" y="229.5">SW9</text>
<text x="369.6" y="232">SW_Push</text>
<text x="387.4" y="229.5">SW10</text>
<text x="387.4" y="232">SW_Push</text>
<text x="26.8" y="234.9">LED</text>
<text x="54.6" y="234.9">LED</text>
<text x="72.4" y="234.9">LED</text>
<text x="90.2" y="234.9">LED</text>
<text x="108" y="234.9">LED</text>
<text x="125.7" y="234.9">LED</text>
<text x="143.5" y="234.9">LED</text>
<text x="161.3" y="234.9">LED</text>
<text x="179.1" y="234.9">LED</text>
<text x="196.9" y="234.9">LED</text>
<text x="208.8" y="243.4">GND</text>
</g>
<g font-size="1.8" fill="#a90000">
<text x="62.8" y="53.1">D0</text>
<text x="88.8" y="53.1">+5V</text>
<text x="62.8" y="55.6">D1</text>
<text x="62.8" y="58.2">D2</text>
<text x="88.8" y="55.6">GND</text>
<text x="88.9" y="58.2">3V3</text>
<text x="62.8" y="60.7">D3</text>
<text x="62.8" y="63.2">D4</text>
<text x="62.8" y="65.8">D5</text>
<text x="88.9" y="60.7">D10</text>
<text x="89.5" y="65.8">D8</text>
<text x="89.5" y="63.2">D9</text>
<text x="62.8" y="68.3">D6</text>
<text x="89.5" y="68.3">D7</text>
<text x="72.3" y="142">14</text>
<text x="82.3" y="139.7" transform="rotate(-90 82.3 139.7)">16</text>
<text x="90.1" y="142">15</text>
<text x="129.5" y="142">14</text>
<text x="139.4" y="139.7" transform="rotate(-90 139.4 139.7)">16</text>
<text x="147.3" y="142">15</text>
<text x="264.1" y="142">10</text>
<text x="274.1" y="139.7" transform="rotate(-90 274.1 139.7)">16</text>
<text x="282.5" y="142">2</text>
<text x="317.5" y="142">10</text>
<text x="327.4" y="139.7" transform="rotate(-90 327.4 139.7)">16</text>
<text x="335.8" y="142">2</text>
<text x="72.3" y="149.6">10</text>
<text x="72.3" y="147.1">11</text>
<text x="90.7" y="144.5">1</text>
<text x="90.7" y="147.1">2</text>
<text x="90.7" y="149.6">3</text>
<text x="129.5" y="149.6">10</text>
<text x="129.5" y="147.1">11</text>
<text x="147.9" y="144.5">1</text>
<text x="147.9" y="147.1">2</text>
<text x="147.9" y="149.6">3</text>
<text x="264.1" y="149.6">11</text>
<text x="264.7" y="147.1">9</text>
<text x="281.9" y="144.5">12</text>
<text x="282.5" y="147.1">3</text>
<text x="317.5" y="149.6">11</text>
<text x="318.1" y="147.1">9</text>
<text x="335.2" y="144.5">12</text>
<text x="335.8" y="147.1">3</text>
<text x="72.3" y="154.7">12</text>
<text x="90.7" y="152.1">4</text>
<text x="90.7" y="154.7">5</text>
<text x="129.5" y="154.7">12</text>
<text x="147.9" y="152.1">4</text>
<text x="147.9" y="154.7">5</text>
<text x="264.7" y="154.7">7</text>
<text x="318.1" y="154.7">7</text>
<text x="72.3" y="157.2">13</text>
<text x="90.7" y="157.2">6</text>
<text x="90.7" y="159.8">7</text>
<text x="129.5" y="157.2">13</text>
<text x="147.9" y="157.2">6</text>
<text x="147.9" y="159.8">7</text>
<text x="264.7" y="159.8">5</text>
<text x="264.7" y="157.2">6</text>
<text x="318.1" y="159.8">5</text>
<text x="318.1" y="157.2">6</text>
<text x="90.7" y="164.8">9</text>
<text x="147.9" y="164.8">9</text>
<text x="264.1" y="164.8">13</text>
<text x="264.1" y="167.4">14</text>
<text x="264.7" y="162.3">4</text>
<text x="317.5" y="164.8">13</text>
<text x="317.5" y="167.4">14</text>
<text x="318.1" y="162.3">4</text>
<text x="82.3" y="169.6" transform="rotate(-90 82.3 169.6)">8</text>
<text x="139.4" y="169.6" transform="rotate(-90 139.4 169.6)">8</text>
<text x="264.1" y="169.9">15</text>
<text x="264.7" y="172.5">1</text>
<text x="317.5" y="169.9">15</text>
<text x="318.1" y="172.5">1</text>
<text x="274.1" y="177.2" transform="rotate(-90 274.1 177.2)">8</text>
<text x="327.4" y="177.2" transform="rotate(-90 327.4 177.2)">8</text>
</g>
<g font-size="1.8" fill="#0f0f0f">
<text x="68.6" y="54.3">RCK</text>
<text x="68.6" y="59.3">PWM</text>
<text x="68.6" y="56.8">P/S</text>
<text x="81.3" y="61.9">MOSI</text>
<text x="81.3" y="64.4">MISO</text>
<text x="81.3" y="67">SCK</text>
<text x="299.7" y="152.1">letzter/IC#2-&gt;Q8</text>
<text x="151.1" y="166">letzter/IC#2-&gt;SI</text>
</g>
</svg>
